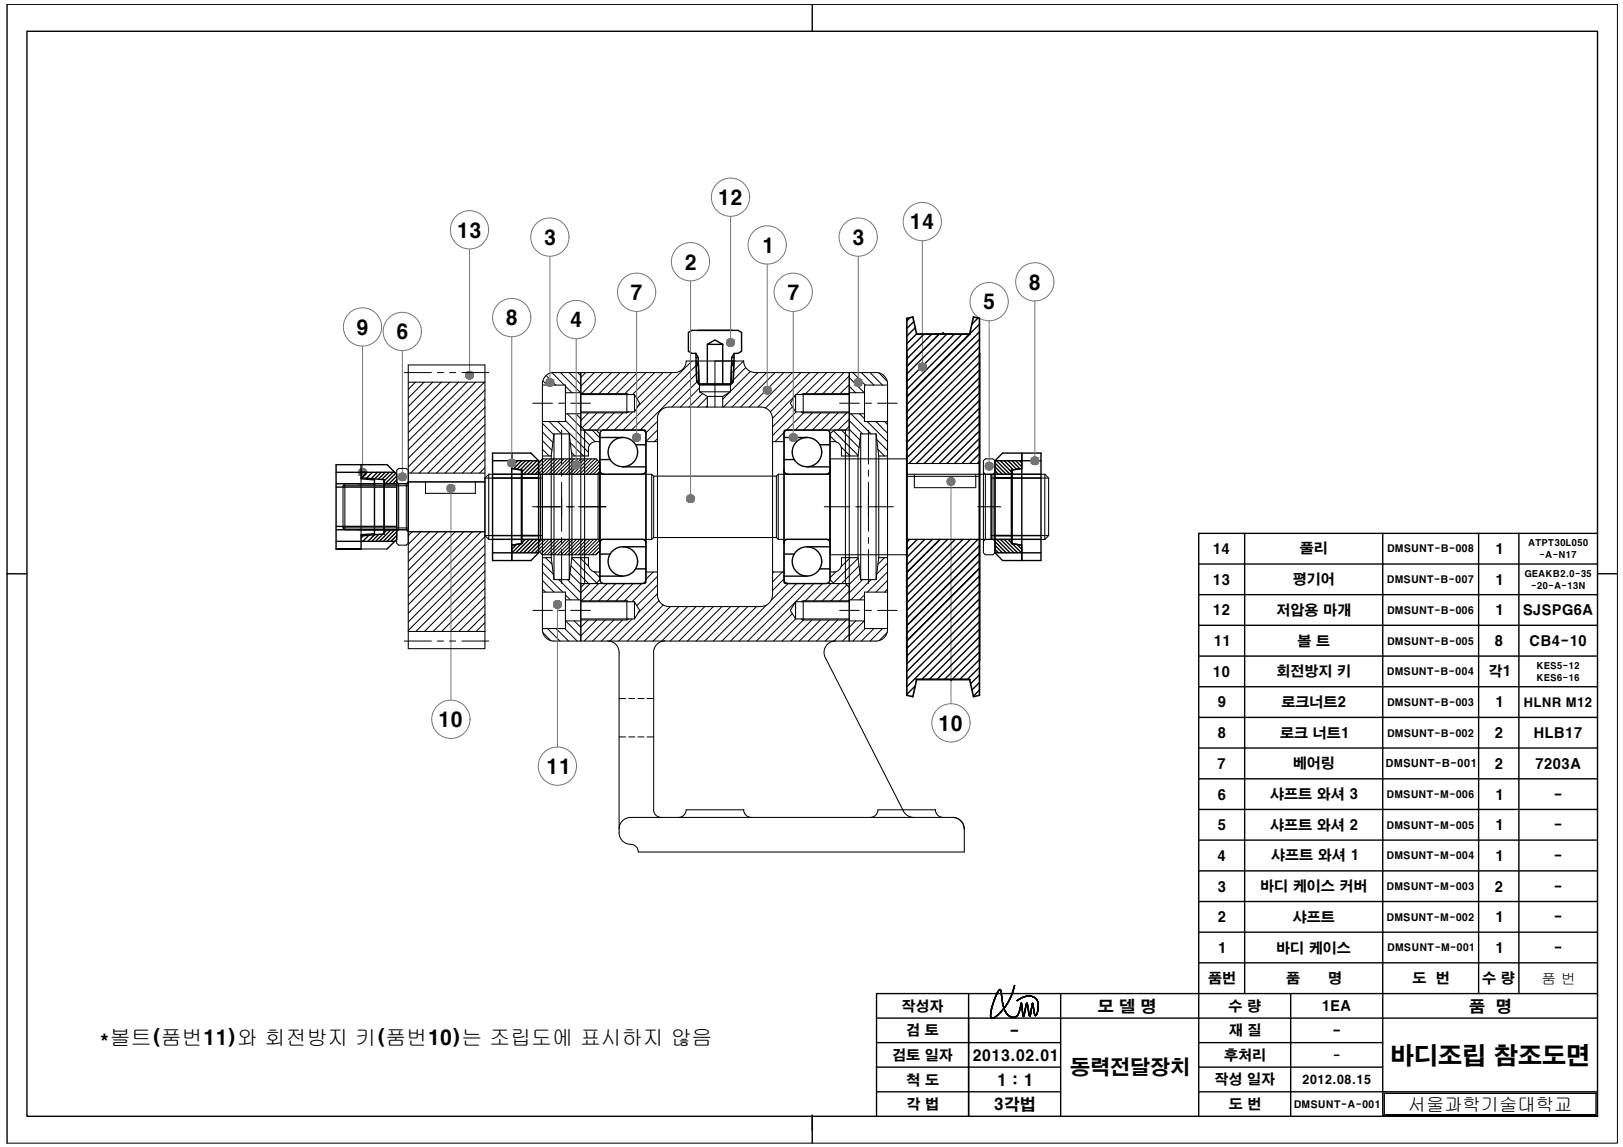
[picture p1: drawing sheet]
<svg xmlns="http://www.w3.org/2000/svg" width="297mm" height="210mm" viewBox="0 0 297 210" stroke-linecap="round" stroke-linejoin="round" font-family="sans-serif">
<path d="M1.3 .8h294.7v208.4h-294.7" fill="none" stroke="#000" stroke-width=".18"/>
<!-- layer: 0 -->
<g fill="none" stroke="#000" stroke-width=".25">
<path d="M1.3 .8v208.4M4.9 5.7h287.5v198.6h-287.5zM148.7 .8v4.9M166.6 58.1l-.6 .6M167.3 58.8l-1.3 1.3M167.5 60l-1.5 1.5M179 58.2l-1.1 1.1M179.3 59.3l-13.3 13.3M110 78.9l.5-.2h7a.71 .71 0 0 1 .7 .7v26.7a.75 .75 0 0 1-.7 .7h-7a.71 .71 0 0 1-.7-.7v-26.7zM127.4 64.7h-.8l-.6-.4v-3.5l.6-.3h8.5l.6 .3v3.5l-.6 .4h-.7l-.5 .7M127.4 64.7l.1 5.2 .4 .4M127.4 64.7l.4 .7"/>
<path d="M127.4 65.4h.4M127.4 66.1l.4 .7h-.4M127.8 65.4l.1 4.9M127.9 70.3h5.9M129.5 63l1.4-.8 1.4 .8zM129.5 63v7.3M132.3 63v7.3M133.9 65.4l-.1 4.9M133.9 65.4h.4M134.3 66.1l-.4 .7h.4M134.4 64.7l-.2 5.2-.4 .4M143.7 78.9l.5-.2h7a.71 .71 0 0 1 .7 .7v26.7a.75 .75 0 0 1-.7 .7h-7a.67 .67 0 0 1-.7-.7v-26.7z"/>
<path d="M167.8 61.1l-1.8 1.8M169.1 61.2l-3.1 3.1M170.5 61.2l-4.5 4.5M171.9 61.1l-5.9 6M173.3 61.1l-7.3 7.3M174.7 61.2l-8.7 8.6M176.1 61.2l-10.1 10M179.3 64.9l-13.3 13.3M179.3 63.5l-13.4 13.3M179.3 62.1l-13.3 13.3M179.3 60.7l-13.3 13.3M179.3 66.3l-13.3 13.3"/>
<path d="M179.3 67.7l-13.3 13.3M179.3 70.5l-13.3 13.3M179.3 71.9l-13 12.9M179.3 73.3l-11.6 11.5M179.3 74.7l-10.2 10.1M179.3 76.1l-8.8 8.7M179.3 77.5l-7.4 7.3M179.3 78.9l-6 5.9M179.3 69.1l-13.4 13.3M61.5 97h11.1M61.5 88.5h8.6M61.5 99.1h10.7"/>
<path d="M61.5 96.3h11.1M61.5 89.1h11.1M61.5 86.4h10.7M66.1 85v2.6l2.4 .2v9.9l-2.4 .2v2.6h-4.6h4.6M66.1 87.4l4.2 .4M66.3 86.4l-.2 .2M66.5 98l-.4 .4M67.2 86.4l-1 1M67.5 97.9l-1.1 1.2M67.7 85h.1M68.2 86.4l-1.1 1.1M68.5 97.9l-1.2 1.2"/>
<path d="M69.1 86.4l-1.2 1.2M69.3 97.8l-1.2 1.3M69.8 86.4l-1.2 1.2M70.1 97.7l-1.4 1.4M70.3 88.5h2.3M70.3 87.8v9.9l-4.2 .4M70.5 86.4l-1.3 1.3M70.8 97l-.5 .5M71.2 86.4l-1.3 1.3M71.5 97l-2.1 2.1M71.9 86.4l-1.6 1.6M72.2 97l-2.1 2.1"/>
<path d="M72.4 86.6l-1.9 1.9M72.6 87.1l-1.4 1.4M72.6 87.8l-.7 .7M72.6 97.3l-1.8 1.8M72.6 98l-1.1 1.1M90.1 82.9h3.6v2.8l1.8 .3v13.5l-1.8 .3v2.8h-3.6zM90.1 86.8h5.3M90.1 98.7h5.3M90.1 98h5.3M90.1 84.3h8.5M90.1 87.5h5.3M94.1 84.3l-.4 .4"/>
<path d="M94.6 99.6l-.9 .9M94.8 84.3l-1.1 1.1M95.4 99.5l-1.7 1.7M95.4 86v13.5M95.4 99.5l-1.7 .3M95.5 84.3l-1.5 1.5M95.5 86.8h3.1M95.5 98.7h3.1M96.2 98.7l-.7 .6M96.2 84.3l-1.6 1.6M96.9 98.7l-2.5 2.5M96.9 84.3l-1.7 1.7"/>
<path d="M97.6 98.7l-2.5 2.5M97.6 84.3l-2.1 2M98.3 98.7l-2.5 2.5M98.3 84.3l-2.5 2.5M98.6 98h-3.1h3.1M98.6 87.5h-3.1h3.1M98.6 84.3l-1.4-1.4h-3.5v19.7h3.5l1.4-1.4M98.6 84.3v16.9M98.6 99.1l-2.1 2.1M98.6 99.8l-1.4 1.4M98.6 84.7l-2.1 2.1M98.6 86.1l-.7 .7"/>
<path d="M98.6 85.4l-1.4 1.4M109.8 84.1h1.9M109.8 80.1h4.2M109.8 86.1a.71 .71 0 0 0 .7 .7M109.8 99.4a.68 .68 0 0 1 .7-.7h7a.71 .71 0 0 1 .7 .7M110.5 86.8h7M114 85.4h4.2M116.3 81.4h1.9M118.2 86.1a.71 .71 0 0 1-.7 .7M143.5 86.1a.71 .71 0 0 0 .7 .7M143.5 99.4a.68 .68 0 0 1 .7-.7h7a.71 .71 0 0 1 .7 .7M143.5 84.1h1.9"/>
<path d="M143.5 80.1h4.2M144.2 86.8h7M147.7 85.4h4.2M150 81.4h1.9M151.9 86.1a.71 .71 0 0 1-.7 .7M166.5 98.7l-.5 .5M167.9 98.7l-1.9 1.9M169.2 98.7l-3.2 3.3M170.6 98.7l-4.6 4.7M172 98.7l-6 6.1M173.4 98.7l-7.4 7.5M174.8 98.7l-8.8 8.9"/>
<path d="M176.2 98.7l-10.2 10.2M177.6 98.7l-11.6 11.6M179 98.7l-13 13M179.3 80.2l-4.6 4.6M179.3 81.6l-3.2 3.2M179.3 83l-1.8 1.8M179.3 84.4l-.4 .4M179.3 99.8l-13.3 13.3M182.1 98h3h-3M182.1 87.5h3h-3M182.1 86.8h3M182.1 98.7h3"/>
<path d="M182.1 84.3l1.4-1.4h3.5v19.7h-3.5l-1.4-1.4M182.1 84.3h8.4M182.1 84.3v16.9M182.1 99.1l2.1 2.1M182.1 99.8l1.4 1.4M182.1 84.7l2.1 2.1M182.1 86.1l.6 .7M182.1 85.4l1.4 1.4M182.4 98.7l2.4 2.5M182.4 84.3l2.4 2.5M183.1 98.7l2.4 2.5M183.1 84.3l2 2"/>
<path d="M183.8 98.7l2.4 2.5M183.8 84.3l1.6 1.7M184.5 98.7l.6 .6M184.5 84.3l1.6 1.6M185.2 84.3l1.4 1.5M185.3 86.8h5.2M185.3 98.7h5.2M185.3 98h5.2M185.3 87.5h5.2M185.3 86v13.5l1.6 1.7M185.9 84.3l1.1 1.1M186.1 99.6l.9 .9"/>
<path d="M186.6 84.3l.4 .4M187 82.9h3.5v19.7h-3.5v-2.8l-1.9-.3v-13.5l1.9-.3zM227.8 97.6v84.2M253.1 97.6v106.7h39.3M270.6 97.6v84.2M278 97.6v84.2M292.4 97.6h-73v106.7M1.3 105h3.6M61.5 100.5v-15.5h9.3l1.8 1.8v11.9l-1.8 1.8M90.1 101.2h8.5M98.6 100.5l-.7 .7M109.8 101.4h1.9"/>
<path d="M109.8 105.4h4.2M114 100.1h4.2M116.3 104.1h1.9M143.5 101.4h1.9M143.5 105.4h4.2M147.7 100.1h4.2M150 104.1h1.9M179.3 106.8l-13.3 13.3M179.3 105.4l-13.3 13.3M179.3 104l-13.4 13.3M179.3 102.6l-13.3 13.3M179.3 101.2l-13.3 13.3"/>
<path d="M179.3 108.2l-13.3 13.3M179.3 109.6l-13.3 13.3M179.3 111l-13.3 13.3M179.3 112.4l-13.3 13.3M179.3 113.8l-10.6 10.5M179.3 115.1l-9.2 9.2M179.3 116.5l-7.8 7.8M179.3 117.9l-6.4 6.4M179.3 119.3l-5.2 5.3M182.1 101.2h8.4M182.1 100.5l.6 .7M219.4 114.4h73"/>
<path d="M219.4 108.8h73M219.4 103.2h73M292.4 105h3.6M167.5 125.5l-1.5 1.6M179.3 122.1l-2.3 2.2M179.3 123.5l-1.7 1.6M179.3 124.9l-1.4 1.4M179.3 126.3l-1.2 1.1M179.3 120.7l-3.7 3.6M219.4 136.9h73M219.4 131.3h73M219.4 125.7h73"/>
<path d="M219.4 120.1h73M219.4 159.4h73M219.4 153.7h73M219.4 148.1h73M219.4 142.5h73M219.4 176.2h73M219.4 170.6h73M219.4 165h73M160.4 199.8h33.7M160.4 195.3h33.7M160.4 190.8h33.7M160.4 186.3h132"/>
<path d="M177.3 181.8v22.5M194.1 181.8v22.5M219.4 199.8h73M219.4 195.3h33.7M219.4 190.8h33.7M236.2 181.8v22.5M292.4 181.8h-132v22.5M148.7 204.1v5.1M253.3 200.1h38.8v3.9h-38.8z"/>
<circle cx="114" cy="82.7" r="2.69"/>
<circle cx="147.7" cy="82.7" r="2.69"/>
<circle cx="114" cy="102.7" r="2.69"/>
<circle cx="147.7" cy="102.7" r="2.69"/>
</g>
<!-- layer: tm -->
<g fill="none" stroke="#000" stroke-width=".18">
<path d="M99.3 79.1l1.9 1.9M99.3 77.5l2.1 2.1M99.4 69.7l.7 .8M100 68.7l1.7 1.8M100.5 77.1l2.3 2.3M101 68.2l2.3 2.3M102.1 77.1l5.6 5.7M102.6 68.2l3.7 3.7M103.5 77l4.4 4.4M103.5 70.7l1.2 1.2M103.8 75.7l2.5 2.5M104.1 68.2l2.2 2.1"/>
<path d="M105.4 75.7l.9 .9M105.7 68.2l.6 .6M106.8 78.7l2.1 2.1M107.2 68.2l-.9 .9M107.7 75.6l-1.4 1.4M108.4 78.7l1.4 1.4M108.8 68.2l-2.5 2.5M109.3 75.6l-2.7 2.7M110.3 68.2l-3.8 3.8M110.8 75.6l-3.1 3.1M111.9 68.2l-3.8 3.8M112.4 75.6l-3.1 3.1"/>
<path d="M113.5 68.2l-3.9 3.8M114 75.6l-3.2 3.1M115.1 68.2l-3.9 3.8M115.8 75.4l-3.4 3.3M116.6 68.2l-3.8 3.8M118.2 68.2l-3.8 3.8M119.8 68.2l-4 4M120.3 77.1l-2.1 2.1M120.3 78.7l-2.1 2.1M121.4 68.2l-4.8 4.8M123 68.2l-6.4 6.3M126.6 66.1l-12.6 12.6"/>
<path d="M127.6 66.7l-12 12M127.7 68.2l-10.5 10.5M127.8 69.6l-4.9 4.9M128 71l-3.5 3.5M128.6 72l-2.5 2.5M129.5 72.7l-1.8 1.8M129.5 74.3l-.3 .2M133.5 71.8l-1.2 1.3M134.5 66.1l-.3 .3M136.1 66.1l-2.1 2M136.5 67.3l-2.6 2.5M137.3 68l-3.6 3.6"/>
<path d="M138.7 68.2l-6.3 6.3M140.3 68.2l-6.3 6.3M141.9 68.2l-6.3 6.3M143.4 68.2l-6.3 6.3M143.5 79.1l-1.7 1.7M145 68.2l-6.3 6.3M145 74.5l-3.6 3.6M145.4 72.5l-4 4M145.7 75.4l-4.3 4.3M146.6 68.2l-6.5 6.5M147.1 75.6l-3.2 3.1M148.2 68.2l-7.2 7.2"/>
<path d="M148.7 75.6l-3.2 3.1M149.7 68.2l-4 4M150.2 75.6l-3.1 3.1M151.3 68.2l-3.9 3.8M151.8 75.6l-3.1 3.1M152.9 68.2l-3.9 3.8M153.4 75.6l-3.2 3.1M154.5 68.2l-3.9 3.8M155 75.6l-3.2 3.1M155.4 68.8l-3.2 3.2M155.4 70.4l-1.6 1.6M155.4 72h-.1"/>
<path d="M155.4 76.7l-2 2M99.3 82.2l1.2 1.2M99.3 80.6l1.7 1.8M104.4 81l2.4 2.4M104.6 82.8l.6 .6M120.3 80.3l-.5 .5M143.5 80.7l-.1 .1M99.3 103.1l2 2M99.3 104.7l3.7 3.7M99.3 106.2l2.1 2.2M99.3 107.8l.5 .6M99.3 115.7l1.5 1.5"/>
<path d="M99.8 102.1l1.2 1.2M100.2 115l2.3 2.3M101.8 115l2.3 2.3M102.3 106.1l3.7 3.7M103.4 115l2.2 2.3M103.5 108.9l.9 .9M103.5 113.6l2.8 2.8M103.9 106.1l2.4 2.4M104.3 105l2 1.9M104.5 103.6l3.2 3.2M104.7 102.2l4.5 4.5M105.1 113.6l1.2 1.2"/>
<path d="M106.1 102.1l1.7 1.6M107.6 113.5l-1.3 1.3M108 106.8l-1.7 1.7M108.7 104.6l1.1 1.1M109.2 113.5l-2.9 2.9M109.6 106.8l-3.2 3.1M110.8 113.5l-3.9 3.8M111.1 106.8l-3.1 3.1M112.4 113.5l-3.9 3.8M112.7 106.8l-3.1 3.1M113.9 113.5l-3.8 3.8M114.3 106.8l-3.2 3.1"/>
<path d="M115.7 113.3l-4.1 4M115.9 106.8l-3.2 3.1M117.4 106.8l-3.1 3.1M119.5 104.7l-1.3 1.3M120.3 105.5l-4.6 4.6M120.3 107l-3.8 3.8M120.3 108.6l-3.5 3.6M120.6 109.9l-7.4 7.4M121.4 110.7l-6.6 6.6M122.7 111l-6.3 6.3M124.3 111l-6.4 6.3M125.8 111l-6.3 6.3"/>
<path d="M127.4 111l-6.3 6.3M129 111l-6.3 6.3M130.6 111l-6.4 6.3M132.1 111l-6.3 6.3M133.7 111l-6.3 6.3M135.3 111l-6.3 6.3M136.9 111l-6.3 6.3M138.5 111l-6.4 6.3M140.3 110.8l-6.6 6.5M141.6 104.7l-.2 .2M143.2 104.7l-1.8 1.8M143.5 105.9l-2.1 2.2"/>
<path d="M144.2 106.8l-3.1 3.1M145 112.3l-5 5M145.6 110.2l-7.2 7.1M145.6 113.3l-4 4M145.8 106.8l-10.5 10.5M147 113.5l-3.8 3.8M147.4 106.8l-10.6 10.5M148.6 113.5l-3.9 3.8M148.9 106.8l-3.3 3.3M150.2 113.5l-3.9 3.8M150.5 106.8l-3.1 3.1M151.7 113.5l-3.8 3.8"/>
<path d="M152.1 106.8l-3.2 3.1M153 104.6l-1.1 1.1M153.3 113.5l-3.8 3.8M153.7 106.8l-3.2 3.1M154.9 113.5l-3.9 3.8M155 107l-2.9 2.9M155.4 108.2l-1.7 1.7M155.4 109.8l-.1 .1M155.4 114.5l-2.8 2.8M155.4 116.1l-1.2 1.2M155.6 102.1l-1.6 1.6M156.6 113.6l-1.2 1.2"/>
<path d="M157.1 102.2l-4.6 4.5M157.2 103.6l-3.2 3.2M157.4 105l-2 1.9M157.9 106.1l-2.5 2.4M158.2 113.6l-2.8 2.8M158.2 108.9l-.9 .9M158.4 115l-2.3 2.3M159.4 106.1l-3.7 3.7M159.9 115l-2.3 2.3M161.5 115l-2.3 2.3M161.9 102.1l-1.2 1.2M162.4 115.7l-1.5 1.5"/>
<path d="M162.4 107.8l-.5 .6M162.4 106.2l-2.1 2.2M162.4 104.7l-3.7 3.7M162.4 103.1l-1.9 2"/>
</g>
<g fill="none" stroke="#000" stroke-width=".19">
<path d="M74.7 66.8h14.1v51.9h-14.1zM74.7 69.9h14.1M76 69.9l-1.3 1.4M77.6 69.9l-2.9 2.9M79.2 69.9l-4.5 4.5M80.8 69.9l-6.1 6.1M82.3 69.9l-7.6 7.7M83.9 69.9l-9.2 9.2M85.5 69.9l-10.8 10.8M87.1 69.9l-12.4 12.4M88.6 69.9l-13.9 14M88.8 71.4l-14.1 14.1"/>
<path d="M88.8 73l-13.6 13.6M88.8 74.6l-12.1 12M88.8 76.1l-10.5 10.5M88.8 77.7l-8.9 8.9M88.8 79.3l-7.3 7.3M99.3 70.5h4.2v6.6h-4.2M99.9 68.8l.9-.6h.6h4.9v10.5h2.8l.7 .7v26.7l-.7 .7h-2.8v10.5h-4.9a2.11 2.11 0 0 1-2.1-2.1v-44.9v-.6zM101.4 79.4h2.8M101.4 79.4l-.5 4M101.4 79.4v26.7M103.5 75.7h2.8M103.5 71.9h2.8"/>
<path d="M104.2 79.4l.5 4v18.7l-.5 4M104.2 79.4v26.7M106.3 68.2h17.2a2.11 2.11 0 0 0 2.1-2.1h10.5a2.07 2.07 0 0 0 2.1 2.1h17.2v49.1h-49.1zM106.3 72h8.4l.4 .2M106.3 75.6h8.4M106.3 72.2h9.8M106.3 78l.7 .7M107 78.7h11l.2 .2M107 78.7v28.1M114.7 72v3.6M115.1 75.4l-.4 .2M116.1 72.2v3.2h-9.8"/>
<path d="M116.1 72.2l1 1.6-1 1.6M118.2 78.9v27.7M120.3 76.6a2.11 2.11 0 0 1 2.1-2.1h16.9a2.14 2.14 0 0 1 2.1 2.1v32.3a2.14 2.14 0 0 1-2.1 2.1h-16.9a2.11 2.11 0 0 1-2.1-2.1M120.3 76.6v32.3M128 71.7l1.5 .8h2.8M128 70.5h5.7M128 71.7h5.7M128 70.3v1.4M129.5 72.5v2M132.3 72.5v2M133.7 70.3v1.4l-1.4 .8M143.7 78.7l-.2 .2v27.7l.2 .2"/>
<path d="M143.7 78.7h11M145.6 72.2l-.9 1.6 .9 1.6M145.6 72.2v3.2M145.6 75.4h9.8M145.6 72.2h9.8M146.6 75.4l.4 .2M147 72v3.6M147 75.6h8.4M147 72h8.4M147 72l-.4 .2M151.9 79.8l1.1 1.1M152.5 78.8l4.6 4.5"/>
<path d="M154 78.7l3.2 3.2M154.7 78.7v28.1M155.4 68.2h4.9a2.07 2.07 0 0 1 2.1 2.1v44.9a2.11 2.11 0 0 1-2.1 2.1h-4.9v-10.5h-2.8l-.7-.7v-26.7l.7-.7h2.8zM155.4 78l-.7 .7M155.4 75.7h2.8M155.4 71.9h2.8M155.4 78.6l2 1.9M155.4 77l2.5 2.4M155.4 70.7l1.2 1.2M155.4 69.1l2.8 2.8M155.7 75.7l3.7 3.7M156.1 68.2l2.3 2.3"/>
<path d="M157.3 75.7l.9 .9M157.5 79.4l-.5 4v18.7l.5 4M157.5 79.4h2.8M157.5 79.4v26.7M157.6 68.2l2.3 2.3M158.7 77.1l3.7 3.7M159.2 68.2l2.3 2.3M160.3 77.1l2.1 2.2M160.3 79.4l.5 4M160.3 79.4v26.7M160.9 68.2l1.5 1.6M161.9 77.1l.5 .6"/>
<path d="M162.4 70.5h-4.2v6.6h4.2M62.8 96.6h11.9M62.8 96.6l.3 .4M63.1 88.5v8.5M63.1 88.5h11.6M63.1 97h11.6M63.1 88.5l-.3 .4M66.1 87.6v10.3M72.6 88.2l.4 .3h1.4M72.6 86.1l.4-.4h1.4l.3 .4v13.3l-.3 .4h-1.4l-.4-.4zM73 88.5v8.5l-.4 .3M74.7 88.9h-11.9v7.7"/>
<path d="M74.7 86.6h14.1M75.5 97.3l-.8 .8M77 97.3l-2.3 2.3M77.9 88.2v2.1h9.1v-2.1M78.6 97.3l-3.9 3.9M80.2 97.3l-5.5 5.5M81.7 97.3l-7 7.1M83.3 97.3l-8.6 8.6M84.9 97.3l-10.2 10.2M86.5 97.3l-11.8 11.8M88.1 97.3l-13.4 13.4M88.8 87.5v10.5"/>
<path d="M88.8 88.2h-14.1l-.3 .3v8.5l.3 .3h14.1M88.8 98.2l-14.1 14M88.8 99.8l-14.1 14M88.8 87.5h10.5M88.8 98h10.5M88.8 98l.7 .7M88.8 80.9l-5.8 5.7M88.8 82.4l-4.2 4.2M88.8 84l-2.6 2.6M88.8 85.6l-1 1M89.5 86.8h29.8l.3 .3M89.5 86.8v11.9"/>
<path d="M89.5 86.8l-.7 .7M98.6 86.4l.3 .4h10.6M98.9 86.8v11.9l-.3 .4M98.9 98.7h10.6M99.2 98.7l-.6 .6M99.3 83.4h1.6M99.4 84l-.8 .8M99.8 98.7l-1.2 1.3M100.1 84l-1.5 1.5M100.4 98.7l-1.8 1.9M100.7 84l-2.1 2.1M100.9 83.4v18.7"/>
<path d="M101.1 98.7l-2.3 2.3M101.3 84l-2.6 2.6M101.7 98.7l-2.6 2.6M101.9 84l-2.8 2.8M102.3 98.7l-2.8 2.8M102.6 84l-2.8 2.8M103 98.7l-2.8 2.8M103.2 84l-2.8 2.8M103.6 98.7l-2.8 2.8M103.8 84l-2.8 2.8M104.2 98.7l-2.8 2.8M104.5 84l-2.8 2.8"/>
<path d="M104.8 84.9l-1.9 1.9M104.9 98.7l-2.9 2.8M104.9 85.5l-1.4 1.3M105.1 84l-2.8 2.8M105.2 85.8l-1 1M105.5 98.7l-2.8 2.8M105.7 84l-.4 .4M106.1 98.7l-2.8 2.8M106.4 84l-.6 .5M106.7 98.7l-2.8 2.8M107 84l-.9 .8M107.4 98.7l-2.8 2.8"/>
<path d="M107.6 84l-2.8 2.8M107.7 82.2v1.2h-3M108 98.7l-2.8 2.8M108.2 84l-2.7 2.8M108.6 98.7l-2.8 2.8M108.9 84l-2.8 2.8M109.3 98.7l-2.8 2.8M109.3 84.2l-2.6 2.6M109.5 98.7l.3 .4M109.6 84.5l-2.3 2.3M109.7 98.9l-2.6 2.6M109.8 80.8a1.57 1.57 0 0 0-2.1 1.4"/>
<path d="M109.8 86.4l-.3 .4v11.9M109.8 84.7l-.7-.7h-9.8l-.7 .7v16.1l.7 .7h9.8l.7-.7M109.8 84.9l-1.8 1.9M109.8 85.6l-1.2 1.2M109.8 86.2l-.6 .6M109.8 99.4l-2.1 2.1M118.2 80.8h2.1M119.3 86.8v11.9M119.6 98.4v-11.3h22.5v11.3M119.6 98.4l-.3 .3h-29.8M119.6 98.4h22.5M141.4 80.8h2.1"/>
<path d="M142.4 86.8v11.9l-.3-.3M142.4 86.8h9.5M142.4 98.7h9.5M142.4 86.8l-.3 .3M151.9 80.8a1.56 1.56 0 0 1 2.1 1.4v1.2h3M151.9 84h14v17.5h-14M154 81.8l1.6 1.6M160.5 80.4l1.9 2M160.7 82.2l1.2 1.2M160.8 83.4h1.6M160.8 83.4v18.7M165.9 86.8h25.3"/>
<path d="M165.9 98.7h25.3M165.9 84.8h13.4M165.9 87.2h13.4M167.3 86.8v2.4h11.3v-2.4M178.9 92.7h4.3M180 86.4l.3 .4h1.4M180 84.3l.3-.3h1.4l.4 .3v16.9l-.4 .3h-1.4l-.3-.3zM180.3 86.8v11.9l-.3 .4M181.4 87.5h10.5M181.4 86.8v11.9M181.4 98h10.5M182.1 86.4l-.4 .4v11.9l.4 .4"/>
<path d="M191.2 86.8v11.9M191.2 86.8l.7 .7M191.9 87.5v10.5M191.9 98l-.7 .7M66.1 100.5h4.7M74.7 115.6h14.1M88.8 101.4l-14.1 14M88.8 102.9l-12.7 12.7M88.8 104.5l-11.1 11.1M88.8 106.1l-9.5 9.5M88.8 107.7l-8 7.9M88.8 109.2l-6.4 6.4"/>
<path d="M88.8 110.8l-4.8 4.8M88.8 112.4l-3.2 3.2M88.8 113.9l-1.7 1.7M88.8 115.5l-.1 .1M99.3 108.4h4.2v6.6h-4.2M99.3 102.1h1.6M100.9 102.1l.5 4M101.4 106.1h2.8M103.5 109.8h2.8M103.5 113.6h2.8M104.7 102.1h3v1.2M106.3 110.1h9.8v3.2"/>
<path d="M106.3 109.9h8.4M106.3 113.3h9.8M107 106.8l-.7 .7M107.7 103.3a1.59 1.59 0 0 0 2.1 1.4M109.8 100.1l-1.4 1.4M109.8 100.7l-.8 .8M111.2 117.3a2.11 2.11 0 0 1 2.1 2.1v33a2.26 2.26 0 0 0 2.6 2.2 1.41 1.41 0 0 1 .9 1.3h59.7v-4.2M114.7 109.9v3.6M114.7 109.9l.4 .2M115.1 113.3l-.4 .2h-8.4M116.1 110.1l1 1.6-1 1.6M118.2 106.6l-.2 .2h-11"/>
<path d="M118.2 104.7h2.1M119.6 119.4v28.8M121.7 117.3a2.11 2.11 0 0 0-2.1 2.1M141.4 104.7h2.1M143.7 106.8h11M145.6 110.1l-.9 1.6 .9 1.6M145.6 113.3h9.8M146.6 113.3l.4 .2h8.4M147 109.9v3.6M147 109.9h8.4M147 109.9l-.4 .2M152.9 117.3a2.11 2.11 0 0 0-1.9 3.1"/>
<path d="M154.7 106.8l.7 .7M155.4 110.1h-9.8v3.2M155.4 109.8h2.8M155.4 113.6h2.8M157 102.1h-3a2.19 2.19 0 0 1-.6 2.3l-.4 .2-1.1 .1M157.5 106.1h2.8M160.8 102.1h1.6M160.8 102.1l-.5 4M162.4 108.4h-4.2v6.6h4.2M151.1 120.4l14.3 28a2.11 2.11 0 0 0 1.8 1.2M115.4 149.6a2.11 2.11 0 0 0-2.1 2.1M115.4 149.6h59a2.11 2.11 0 0 1 2.1 2.1"/>
<path d="M119.6 148.2a1.41 1.41 0 0 0 1.4 1.4M124.2 149.6a1.44 1.44 0 0 0 1.4-1.4h10.5a1.41 1.41 0 0 0 1.4 1.4M159.3 149.6a1.41 1.41 0 0 0 1.4-1.4h10.5a1.41 1.41 0 0 0 1.4 1.4M182.9 181.2l.1-.1a2.12 2.12 0 0 1 .3 1.5l.4 1.9a4.8 4.8 0 0 1-2.1 1.8 .58 .58 0 0 1-.3-.8 11.5 11.5 0 0 1 1.5-4.2zM183 181.2l.1 .1 .6 3.2-.7 .8a1.87 1.87 0 0 1-1.5 1 2.59 2.59 0 0 1 .2-2.2l.7-1.9zM183.7 184.5l-.3-2a1.74 1.74 0 0 0-.4-1.4 2.06 2.06 0 0 0-.9 1.5 7.8 7.8 0 0 0-.8 3.4 .44 .44 0 0 0 .3 .4 .44 .44 0 0 0 .5-.2l1.6-1.6M185.7 180.3a9.2 9.2 0 0 1-4 6h-.2l-.2-.2a9.4 9.4 0 0 1 1.6-5l.2 .1 .2 .6a6.1 6.1 0 0 0 1.3 4 1.12 1.12 0 0 0 1.1 .4 1.12 1.12 0 0 0 .8-1l.4-1.7 .3 2.3 .2 .2 .5-2.4 .6 2.4 .5-2.4 .1 .5a2.44 2.44 0 0 0 .4 1.8 2.92 2.92 0 0 0 .1-3.2 2.35 2.35 0 0 0-2.9 .1l-.6 .3M185.7 180.3l-.6 2-1.3 2.2a1.91 1.91 0 0 0 1.9 1.6 2.73 2.73 0 0 0 1.1-2.2l.1-.4 .4 2.5 .6-2.4 .2 .2 .4 2.1 .5-2.3 .1 .4a2.89 2.89 0 0 0 .4 1.9l.1-.1a3.1 3.1 0 0 0 0-3 2.26 2.26 0 0 0-2.8 0l-.7 .3M186.1 183.1a2.86 2.86 0 0 1 3.5-.4 3 3 0 0 1-.1 3.2 3.4 3.4 0 0 1-.5-2v-.3l-.3 1.9-.3 .5-.5-2.4-.4 2.2-.2 .2-.4-2.4v.2a3 3 0 0 1-1.1 2.3 1.84 1.84 0 0 1-2.1-1.5 4.5 4.5 0 0 1-2.1 1.8 .66 .66 0 0 1-.3-.9 11.8 11.8 0 0 1 1.5-4.3 .26 .26 0 0 1 .3-.1 .26 .26 0 0 1 .1 .3l.5 3.1 1.3-2.2 .7-2-.9 2.5-1 1.6M186.1 183.1a3 3 0 0 1 3.3-.6 2.67 2.67 0 0 1 .2 3.4h-.1a4.4 4.4 0 0 1-.5-2.2v-.1l-.5 2.4M186.1 183.1a2.73 2.73 0 0 1 3.5-.4 2.78 2.78 0 0 1-.1 3.2 2.23 2.23 0 0 1-.4-1.6l-.1-.7-.5 2.4M186.1 183.1a3 3 0 0 1 3.3-.5 2.57 2.57 0 0 1 .2 3.2l-.1 .1a3.3 3.3 0 0 1-.4-2.1l-.1-.2-.5 2.4"/>
<path d="M189 183.7l-.4 2.2-.2 .1-.1-.1-.4-2.3-.5 2.5-.2-.3-.3-2.1a3.7 3.7 0 0 1-1 2.4 1.82 1.82 0 0 1-2.2-1.5"/>
</g>
<path d="M113.3 127.8h1.2M113.3 134.9h1.2M115.1 127.8h1.1M115.1 134.9h1.1M116.8 127.8h1.1M116.8 134.9h1.1M118.4 127.8h1.2M118.4 134.9h1.2" fill="none" stroke="#000" stroke-width=".18"/>
<g fill="none" stroke="#000" stroke-width=".18">
<path d="M97.5 73.8h3.6M102.2 73.8h1.1M102.8 78.7v6.2M104.5 73.8h3.6M130.9 66.1v8.4M153.7 73.8h3.6M158.4 73.8h1.1M158.9 78.7v6.2M160.6 73.8h3.6M97.5 92.7h5.4M102.8 86v1.2M102.8 88.3v8.9"/>
<path d="M102.8 98.3v1.1M103.6 92.7h1.5M105.9 92.7h5M150.9 92.7h4.6M156.6 92.7h1.1M158.9 92.7h4.6M158.9 86v1.2M158.9 88.3v8.9M158.9 98.3v1.1M97.5 111.7h3.6M102.2 111.7h1.1M102.8 100.6v6.2"/>
<path d="M104.5 111.7h3.6M153.7 111.7h3.6M158.4 111.7h1.1M158.9 100.6v6.2M160.6 111.7h3.6"/>
</g>
<g fill="#767676" stroke="#767676" stroke-width=".18">
<path d="M140.4 70.7h.2zM140.2 70.7h.4z"/>
<path d="M140.2 70.7l.5 .1zM140.1 70.8h.6z"/>
<path d="M140.1 70.8l.7 .1zM140 70.9h.8z"/>
<path d="M140 70.9h.9zM140 70.9h.9h-1z"/>
<path d="M139.9 70.9l1.1 .1-.1-.1zM139.9 70.9l1.1 .1h-1.2z"/>
<path d="M139.8 71l1.3 .2-.1-.2zM139.8 71l1.3 .2h-1.3z"/>
<path d="M139.8 71.2l1.3 .1v-.1zM139.8 71.2l1.3 .1h-1.4z"/>
<path d="M139.7 71.3l1.4 .1v-.1zM139.7 71.3l1.4 .1h-1.4z"/>
<path d="M139.7 71.4l1.4 .2v-.2zM139.7 71.4l1.4 .2h-1.4z"/>
<path d="M139.7 71.6l1.4 .1v-.1zM139.7 71.6l1.4 .1h-1.3z"/>
<path d="M139.8 71.7l1.2 .1 .1-.1zM139.8 71.7l1.2 .1h-1.2z"/>
<path d="M139.8 71.8l1.1 .1 .1-.1zM139.8 71.8l1.1 .1h-1z"/>
<path d="M139.9 71.9h1zM139.9 71.9l.9 .1z"/>
<path d="M140 72h.8zM140 72h.7z"/>
<path d="M140.1 72h.6zM140.1 72l.5 .1z"/>
<path d="M140.2 72.1h.4zM140.2 72.1h.3z"/>
<path d="M133.6 62h.3zM133.5 62h.4z"/>
<path d="M133.5 62l.5 .1zM133.4 62.1h.6z"/>
<path d="M133.4 62.1h.7zM133.3 62.1h.8z"/>
<path d="M133.3 62.1l.9 .1zM133.3 62.1l.9 .1h-1z"/>
<path d="M133.2 62.2l1.1 .1-.1-.1zM133.2 62.2l1.1 .1h-1.2z"/>
<path d="M133.1 62.3l1.3 .1-.1-.1zM133.1 62.3l1.3 .1h-1.3z"/>
<path d="M133.1 62.4l1.3 .2v-.2zM133.1 62.4l1.3 .2h-1.4z"/>
<path d="M133 62.6l1.4 .1v-.1zM133 62.6l1.4 .1h-1.4z"/>
<path d="M133 62.7l1.4 .1v-.1zM133 62.7l1.4 .1h-1.4z"/>
<path d="M133 62.8l1.4 .2v-.2zM133 62.8l1.4 .2h-1.3z"/>
<path d="M133.1 63l1.2 .1 .1-.1zM133.1 63l1.2 .1h-1.2z"/>
<path d="M133.1 63.1l1.1 .1 .1-.1zM133.1 63.1l1.1 .1h-1z"/>
<path d="M133.2 63.2h1zM133.2 63.2l.9 .1z"/>
<path d="M133.3 63.3h.8zM133.3 63.3h.7z"/>
<path d="M133.4 63.3h.6zM133.4 63.3l.5 .1z"/>
<path d="M133.5 63.4h.4zM133.5 63.4h.3z"/>
<path d="M100.6 69.3h.2zM100.5 69.3h.3z"/>
<path d="M100.5 69.3l.5 .1zM100.3 69.4h.7z"/>
<path d="M100.3 69.4h.8zM100.2 69.4h.9z"/>
<path d="M100.2 69.4l1 .1zM100.1 69.5h1.1z"/>
<path d="M100.1 69.5l1.1 .1v-.1zM100.1 69.5l1.1 .1h-1.1z"/>
<path d="M100.1 69.6l1.2 .2-.1-.2zM100.1 69.6l1.2 .2h-1.3z"/>
<path d="M100 69.8l1.3 .1v-.1zM100 69.8l1.3 .1h-1.3z"/>
<path d="M100 69.9l1.3 .1v-.1zM100 69.9l1.3 .1h-1.4z"/>
<path d="M99.9 70l1.4 .1v-.1zM99.9 70l1.4 .1h-1.3z"/>
<path d="M100 70.1l1.3 .2v-.2zM100 70.1l1.3 .2h-1.3z"/>
<path d="M100 70.3l1.2 .1 .1-.1zM100 70.3l1.2 .1h-1.1z"/>
<path d="M100.1 70.4l1.1 .1v-.1zM100.1 70.4l1.1 .1h-1.1z"/>
<path d="M100.1 70.5h1.1zM100.1 70.5l1 .1z"/>
<path d="M100.2 70.6h.9zM100.2 70.6h.8z"/>
<path d="M100.3 70.6h.7zM100.3 70.6l.5 .1z"/>
<path d="M100.5 70.7h.3zM100.5 70.7h.2z"/>
<path d="M116.5 79.4h.2zM116.3 79.4h.4z"/>
<path d="M116.3 79.4h.5zM116.2 79.4h.6z"/>
<path d="M116.2 79.4l.7 .1zM116.1 79.5h.8z"/>
<path d="M116.1 79.5l1 .1-.2-.1zM116.1 79.5l1 .1h-1.1z"/>
<path d="M116 79.6l1.1 .1zM116 79.6l1.1 .1h-1.2z"/>
<path d="M115.9 79.7l1.3 .1-.1-.1zM115.9 79.7l1.3 .1h-1.3z"/>
<path d="M115.9 79.8l1.3 .2v-.2zM115.9 79.8l1.3 .2h-1.4z"/>
<path d="M115.8 80l1.4 .1v-.1zM115.8 80l1.4 .1h-1.4z"/>
<path d="M115.8 80.1l1.4 .1v-.1zM115.8 80.1l1.4 .1h-1.4z"/>
<path d="M115.8 80.2l1.4 .1v-.1zM115.8 80.2l1.4 .1h-1.3z"/>
<path d="M115.9 80.3l1.2 .1 .1-.1zM115.9 80.3l1.2 .1h-1.2z"/>
<path d="M115.9 80.4l1.2 .1v-.1zM115.9 80.4l1.2 .1h-1.1z"/>
<path d="M116 80.5h1.1zM116 80.5l.9 .1z"/>
<path d="M116.1 80.6h.8zM116.1 80.6l.7 .1z"/>
<path d="M116.2 80.7h.6zM116.2 80.7l.5 .1z"/>
<path d="M116.3 80.8h.4zM116.3 80.8h.3z"/>
<path d="M157 69.3h.3zM156.9 69.3h.4z"/>
<path d="M156.9 69.3l.5 .1zM156.8 69.4h.6z"/>
<path d="M156.8 69.4h.7zM156.7 69.4h.8z"/>
<path d="M156.7 69.4l.9 .1zM156.5 69.5h1.1z"/>
<path d="M156.5 69.5l1.2 .1-.1-.1zM156.5 69.5l1.2 .1h-1.2z"/>
<path d="M156.5 69.6l1.2 .2v-.2zM156.5 69.6l1.2 .2h-1.3z"/>
<path d="M156.4 69.8l1.4 .1-.1-.1zM156.4 69.8l1.4 .1h-1.4z"/>
<path d="M156.4 69.9l1.4 .1v-.1zM156.4 69.9l1.4 .1h-1.4z"/>
<path d="M156.4 70l1.4 .1v-.1zM156.4 70l1.4 .1h-1.4z"/>
<path d="M156.4 70.1l1.3 .2 .1-.2zM156.4 70.1l1.3 .2h-1.3z"/>
<path d="M156.4 70.3l1.3 .1v-.1zM156.4 70.3l1.3 .1h-1.2z"/>
<path d="M156.5 70.4l1.1 .1 .1-.1zM156.5 70.4l1.1 .1h-1.1z"/>
<path d="M156.5 70.5h1.1zM156.5 70.5l1 .1z"/>
<path d="M156.7 70.6h.8zM156.7 70.6h.7z"/>
<path d="M156.8 70.6h.6zM156.8 70.6l.5 .1z"/>
<path d="M156.9 70.7h.4zM156.9 70.7h.2z"/>
<path d="M145.1 79.4h.3zM145 79.4h.4z"/>
<path d="M145 79.4h.5zM144.9 79.4h.6z"/>
<path d="M144.9 79.4l.7 .1zM144.8 79.5h.8z"/>
<path d="M144.8 79.5l.9 .1-.1-.1zM144.8 79.5l.9 .1h-1z"/>
<path d="M144.7 79.6l1.1 .1zM144.6 79.7h1.2z"/>
<path d="M144.6 79.7l1.2 .1v-.1zM144.6 79.7l1.2 .1h-1.3z"/>
<path d="M144.5 79.8l1.4 .2-.1-.2zM144.5 79.8l1.4 .2h-1.4z"/>
<path d="M144.5 80l1.4 .1v-.1zM144.5 80l1.4 .1h-1.4z"/>
<path d="M144.5 80.1l1.4 .1v-.1zM144.5 80.1l1.4 .1h-1.4z"/>
<path d="M144.5 80.2l1.3 .1 .1-.1zM144.5 80.2l1.3 .1h-1.3z"/>
<path d="M144.5 80.3l1.3 .1v-.1zM144.5 80.3l1.3 .1h-1.2z"/>
<path d="M144.6 80.4l1.1 .1 .1-.1zM144.6 80.4l1.1 .1h-1z"/>
<path d="M144.7 80.5h1zM144.7 80.5l.9 .1z"/>
<path d="M144.8 80.6h.8zM144.8 80.6l.7 .1z"/>
<path d="M144.9 80.7h.6zM144.9 80.7l.5 .1z"/>
<path d="M145 80.8h.4zM145 80.8h.2z"/>
<path d="M85.9 68h.2zM85.7 68h.4z"/>
<path d="M85.7 68h.6zM85.6 68h.7z"/>
<path d="M85.6 68l.8 .1zM85.5 68.1h.9z"/>
<path d="M85.5 68.1l1 .1zM85.5 68.1l1 .1h-1.1z"/>
<path d="M85.4 68.2l1.1 .1v-.1zM85.4 68.2l1.1 .1h-1.2z"/>
<path d="M85.3 68.3l1.3 .1-.1-.1zM85.3 68.3l1.3 .1h-1.3z"/>
<path d="M85.3 68.4l1.3 .1v-.1zM85.3 68.4l1.3 .1h-1.3z"/>
<path d="M85.3 68.5l1.3 .2v-.2zM85.3 68.5l1.3 .2h-1.4z"/>
<path d="M85.2 68.7l1.4 .1v-.1zM85.2 68.7l1.4 .1h-1.3z"/>
<path d="M85.3 68.8l1.3 .1v-.1zM85.3 68.8l1.3 .1h-1.3z"/>
<path d="M85.3 68.9l1.2 .1 .1-.1zM85.3 68.9l1.2 .1h-1.2z"/>
<path d="M85.3 69l1.2 .1v-.1zM85.3 69l1.2 .1h-1.1z"/>
<path d="M85.4 69.1h1.1zM85.4 69.1l1 .1z"/>
<path d="M85.5 69.2h.9zM85.5 69.2l.8 .1z"/>
<path d="M85.6 69.3h.7zM85.6 69.3h.5z"/>
<path d="M85.7 69.3h.4zM85.7 69.3l.3 .1z"/>
<path d="M93.6 84l.3 .1zM93.5 84.1h.4z"/>
<path d="M93.5 84.1h.5zM93.3 84.1h.7z"/>
<path d="M93.3 84.1l.8 .1zM93.2 84.2h.9z"/>
<path d="M93.2 84.2l1 .1zM93.1 84.3h1.1z"/>
<path d="M93.1 84.3l1.2 .1-.1-.1zM93.1 84.3l1.2 .1h-1.2z"/>
<path d="M93.1 84.4l1.2 .1v-.1zM93.1 84.4l1.2 .1h-1.3z"/>
<path d="M93 84.5l1.3 .1v-.1zM93 84.5l1.3 .1h-1.3z"/>
<path d="M93 84.6l1.4 .1-.1-.1zM93 84.6l1.4 .1h-1.4z"/>
<path d="M93 84.7l1.3 .2 .1-.2zM93 84.7l1.3 .2h-1.3z"/>
<path d="M93 84.9l1.3 .1v-.1zM93 84.9l1.3 .1h-1.3z"/>
<path d="M93 85l1.3 .1v-.1zM93 85l1.3 .1h-1.2z"/>
<path d="M93.1 85.1l1.1 .1 .1-.1zM93.1 85.1l1.1 .1h-1.1z"/>
<path d="M93.1 85.2h1.1zM93.1 85.2l1 .1z"/>
<path d="M93.2 85.3h.9zM93.2 85.3l.8 .1z"/>
<path d="M93.3 85.4h.7zM93.3 85.4h.6z"/>
<path d="M93.5 85.4h.4zM93.5 85.4h.2z"/>
<path d="M73.6 86.6h.2zM73.4 86.6h.4z"/>
<path d="M73.4 86.6h.6zM73.3 86.6h.7z"/>
<path d="M73.3 86.6l.8 .1zM73.2 86.7h.9z"/>
<path d="M73.2 86.7l.9 .1zM73.1 86.8h1z"/>
<path d="M73.1 86.8l1.1 .1-.1-.1zM73.1 86.8l1.1 .1h-1.2z"/>
<path d="M73 86.9l1.3 .1-.1-.1zM73 86.9l1.3 .1h-1.3z"/>
<path d="M73 87l1.3 .1v-.1zM73 87l1.3 .1h-1.4z"/>
<path d="M72.9 87.1l1.4 .2v-.2zM72.9 87.1l1.4 .2h-1.4z"/>
<path d="M72.9 87.3l1.4 .1v-.1zM72.9 87.3l1.4 .1h-1.4z"/>
<path d="M72.9 87.4l1.4 .1v-.1zM72.9 87.4l1.4 .1h-1.3z"/>
<path d="M73 87.5l1.2 .1 .1-.1zM73 87.5l1.2 .1h-1.2z"/>
<path d="M73 87.6l1.1 .1 .1-.1zM73 87.6l1.1 .1h-1z"/>
<path d="M73.1 87.7h1zM73.1 87.7l1 .1z"/>
<path d="M73.2 87.8h.9zM73.2 87.8l.8 .1z"/>
<path d="M73.3 87.9h.7zM73.3 87.9h.5z"/>
<path d="M73.4 87.9h.4zM73.4 87.9l.3 .1z"/>
<path d="M181 84.6h.2zM180.8 84.6h.4z"/>
<path d="M180.8 84.6l.6 .1zM180.7 84.7h.7z"/>
<path d="M180.7 84.7h.8zM180.6 84.7h.9z"/>
<path d="M180.6 84.7l.9 .1zM180.5 84.8h1z"/>
<path d="M180.5 84.8l1.1 .1-.1-.1zM180.5 84.8l1.1 .1h-1.2z"/>
<path d="M180.4 84.9l1.3 .2-.1-.2zM180.4 84.9l1.3 .2h-1.3z"/>
<path d="M180.4 85.1l1.3 .1v-.1zM180.4 85.1l1.3 .1h-1.4z"/>
<path d="M180.3 85.2l1.4 .1v-.1zM180.3 85.2l1.4 .1h-1.4z"/>
<path d="M180.3 85.3l1.4 .1v-.1zM180.3 85.3l1.4 .1h-1.4z"/>
<path d="M180.3 85.4l1.4 .2v-.2zM180.3 85.4l1.4 .2h-1.3z"/>
<path d="M180.4 85.6l1.2 .1 .1-.1zM180.4 85.6l1.2 .1h-1.2z"/>
<path d="M180.4 85.7l1.1 .1 .1-.1zM180.4 85.7l1.1 .1h-1z"/>
<path d="M180.5 85.8h1zM180.5 85.8l1 .1z"/>
<path d="M180.6 85.9h.9zM180.6 85.9h.8z"/>
<path d="M180.7 85.9h.7zM180.7 85.9l.5 .1z"/>
<path d="M180.8 86h.4zM180.8 86h.3z"/>
<path d="M189.3 83.6l.3 .1zM189.2 83.7h.4z"/>
<path d="M189.2 83.7h.5zM189.1 83.7h.6z"/>
<path d="M189.1 83.7l.7 .1zM189 83.8h.8z"/>
<path d="M189 83.8h.9zM188.9 83.8h1z"/>
<path d="M188.9 83.8l1.1 .2-.1-.2zM188.9 83.8l1.1 .2h-1.2z"/>
<path d="M188.8 84l1.3 .1-.1-.1zM188.8 84l1.3 .1h-1.4z"/>
<path d="M188.7 84.1l1.4 .1v-.1zM188.7 84.1l1.4 .1h-1.4z"/>
<path d="M188.7 84.2l1.4 .1v-.1zM188.7 84.2l1.4 .1h-1.4z"/>
<path d="M188.7 84.3l1.4 .2v-.2zM188.7 84.3l1.4 .2h-1.4z"/>
<path d="M188.7 84.5l1.4 .1v-.1zM188.7 84.5l1.4 .1h-1.4z"/>
<path d="M188.7 84.6l1.3 .1 .1-.1zM188.7 84.6l1.3 .1h-1.2z"/>
<path d="M188.8 84.7l1.1 .1 .1-.1zM188.8 84.7l1.1 .1h-1z"/>
<path d="M188.9 84.8h1zM188.9 84.8l.9 .1z"/>
<path d="M189 84.9h.8zM189 84.9h.7z"/>
<path d="M189.1 84.9h.6zM189.1 84.9l.5 .1z"/>
<path d="M189.2 85h.4zM189.2 85h.3z"/>
<path d="M126.3 90.6h.3zM126.2 90.6h.4z"/>
<path d="M126.2 90.6h.5zM126.1 90.6h.6z"/>
<path d="M126.1 90.6l.7 .1zM126 90.7h.8z"/>
<path d="M126 90.7l.9 .1zM126 90.7l.9 .1h-1z"/>
<path d="M125.9 90.8l1.1 .1-.1-.1zM125.9 90.8l1.1 .1h-1.2z"/>
<path d="M125.8 90.9l1.2 .1v-.1zM125.8 90.9l1.2 .1h-1.2z"/>
<path d="M125.8 91l1.3 .1-.1-.1zM125.8 91l1.3 .1h-1.4z"/>
<path d="M125.7 91.1l1.4 .2v-.2zM125.7 91.1l1.4 .2h-1.4z"/>
<path d="M125.7 91.3l1.4 .1v-.1zM125.7 91.3l1.4 .1h-1.4z"/>
<path d="M125.7 91.4l1.3 .1 .1-.1zM125.7 91.4l1.3 .1h-1.2z"/>
<path d="M125.8 91.5l1.2 .1v-.1zM125.8 91.5l1.2 .1h-1.2z"/>
<path d="M125.8 91.6l1.1 .1 .1-.1zM125.8 91.6l1.1 .1h-1z"/>
<path d="M125.9 91.7h1zM125.9 91.7l.9 .1z"/>
<path d="M126 91.8h.8zM126 91.8l.7 .1z"/>
<path d="M126.1 91.9h.6zM126.1 91.9h.5z"/>
<path d="M126.2 91.9h.4zM126.2 91.9l.3 .1z"/>
<path d="M105.4 84.4h.3zM105.3 84.4h.4z"/>
<path d="M105.3 84.4l.5 .1zM105.2 84.5h.6z"/>
<path d="M105.2 84.5h.7zM105 84.5h.9z"/>
<path d="M105 84.5l1 .1zM105 84.5l1 .1h-1.1z"/>
<path d="M104.9 84.6l1.2 .1-.1-.1zM104.9 84.6l1.2 .1h-1.2z"/>
<path d="M104.9 84.7l1.2 .1v-.1zM104.9 84.7l1.2 .1h-1.3z"/>
<path d="M104.8 84.8l1.4 .1-.1-.1zM104.8 84.8l1.4 .1h-1.4z"/>
<path d="M104.8 84.9l1.4 .2v-.2zM104.8 84.9l1.4 .2h-1.4z"/>
<path d="M104.8 85.1l1.4 .1v-.1zM104.8 85.1l1.4 .1h-1.4z"/>
<path d="M104.8 85.2l1.3 .1 .1-.1zM104.8 85.2l1.3 .1h-1.3z"/>
<path d="M104.8 85.3l1.3 .2v-.2zM104.8 85.3l1.3 .2h-1.2z"/>
<path d="M104.9 85.5l1.1 .1 .1-.1zM104.9 85.5l1.1 .1h-1.1z"/>
<path d="M104.9 85.6h1.1zM104.9 85.6h1z"/>
<path d="M105 85.6h.9zM105 85.6l.8 .1z"/>
<path d="M105.2 85.7h.6zM105.2 85.7l.5 .1z"/>
<path d="M105.3 85.8h.4zM105.3 85.8h.2z"/>
<path d="M66.3 85.7l.2 .1zM66.2 85.8h.3z"/>
<path d="M66.2 85.8h.5zM66 85.8h.7z"/>
<path d="M66 85.8l.8 .1zM65.9 85.9h.9z"/>
<path d="M65.9 85.9l1 .1zM65.8 86h1.1z"/>
<path d="M65.8 86l1.2 .1-.1-.1zM65.8 86l1.2 .1h-1.3z"/>
<path d="M65.7 86.1l1.3 .1v-.1zM65.7 86.1l1.3 .1h-1.3z"/>
<path d="M65.7 86.2l1.3 .1v-.1zM65.7 86.2l1.3 .1h-1.3z"/>
<path d="M65.7 86.3l1.4 .1-.1-.1zM65.7 86.3l1.4 .1h-1.5z"/>
<path d="M65.6 86.4l1.4 .2 .1-.2zM65.6 86.4l1.4 .2h-1.3z"/>
<path d="M65.7 86.6l1.3 .1v-.1zM65.7 86.6l1.3 .1h-1.3z"/>
<path d="M65.7 86.7l1.3 .1v-.1zM65.7 86.7l1.3 .1h-1.3z"/>
<path d="M65.7 86.8l1.2 .1 .1-.1zM65.7 86.8l1.2 .1h-1.1z"/>
<path d="M65.8 86.9h1.1zM65.8 86.9l1 .1z"/>
<path d="M65.9 87h.9zM65.9 87l.8 .1z"/>
<path d="M66 87.1h.7zM66 87.1h.5z"/>
<path d="M66.2 87.1h.3zM66.2 87.1h.2z"/>
<path d="M82.5 88.7h.2zM82.3 88.7h.4z"/>
<path d="M82.3 88.7l.5 .1zM82.2 88.8h.6z"/>
<path d="M82.2 88.8h.8zM82.1 88.8h.9z"/>
<path d="M82.1 88.8l.9 .1zM82 88.9h1z"/>
<path d="M82 88.9l1.1 .1-.1-.1zM82 88.9l1.1 .1h-1.2z"/>
<path d="M81.9 89l1.3 .1-.1-.1zM81.9 89l1.3 .1h-1.3z"/>
<path d="M81.9 89.1l1.3 .2v-.2zM81.9 89.1l1.3 .2h-1.4z"/>
<path d="M81.8 89.3l1.4 .1v-.1zM81.8 89.3l1.4 .1h-1.4z"/>
<path d="M81.8 89.4l1.4 .1v-.1zM81.8 89.4l1.4 .1h-1.4z"/>
<path d="M81.8 89.5l1.4 .1v-.1zM81.8 89.5l1.4 .1h-1.3z"/>
<path d="M81.9 89.6l1.2 .2 .1-.2zM81.9 89.6l1.2 .2h-1.2z"/>
<path d="M81.9 89.8l1.1 .1 .1-.1zM81.9 89.8l1.1 .1h-1z"/>
<path d="M82 89.9h1zM82 89.9h1z"/>
<path d="M82.1 89.9h.9zM82.1 89.9l.7 .1z"/>
<path d="M82.2 90h.6zM82.2 90l.5 .1z"/>
<path d="M82.3 90.1h.4zM82.3 90.1h.3z"/>
<path d="M174 87.4h.2zM173.8 87.4h.4z"/>
<path d="M173.8 87.4l.5 .1zM173.7 87.5h.6z"/>
<path d="M173.7 87.5l.8 .1zM173.6 87.6h.9z"/>
<path d="M173.6 87.6l1 .1zM173.5 87.7h1.1z"/>
<path d="M173.5 87.7l1.1 .1v-.1zM173.5 87.7l1.1 .1h-1.2z"/>
<path d="M173.4 87.8l1.3 .1-.1-.1zM173.4 87.8l1.3 .1h-1.3z"/>
<path d="M173.4 87.9l1.3 .1v-.1zM173.4 87.9l1.3 .1h-1.3z"/>
<path d="M173.4 88l1.4 .1-.1-.1zM173.4 88l1.4 .1h-1.5z"/>
<path d="M173.3 88.1l1.4 .2 .1-.2zM173.3 88.1l1.4 .2h-1.3z"/>
<path d="M173.4 88.3l1.3 .1v-.1zM173.4 88.3l1.3 .1h-1.3z"/>
<path d="M173.4 88.4l1.2 .1 .1-.1zM173.4 88.4l1.2 .1h-1.2z"/>
<path d="M173.4 88.5l1.2 .1v-.1zM173.4 88.5l1.2 .1h-1.1z"/>
<path d="M173.5 88.6h1.1zM173.5 88.6l1 .1z"/>
<path d="M173.6 88.7h.9zM173.6 88.7l.7 .1z"/>
<path d="M173.7 88.8h.6zM173.7 88.8h.5z"/>
<path d="M173.8 88.8h.4zM173.8 88.8h.3z"/>
<path d="M102 109.9h.2zM101.8 109.9h.4z"/>
<path d="M101.8 109.9l.5 .1zM101.7 110h.6z"/>
<path d="M101.7 110l.7 .1zM101.6 110.1h.8z"/>
<path d="M101.6 110.1l1 .1-.2-.1zM101.6 110.1l1 .1h-1.1z"/>
<path d="M101.5 110.2h1.1zM101.5 110.2h1.1h-1.2z"/>
<path d="M101.4 110.2l1.3 .2-.1-.2zM101.4 110.2l1.3 .2h-1.3z"/>
<path d="M101.4 110.4l1.3 .1v-.1zM101.4 110.4l1.3 .1h-1.4z"/>
<path d="M101.3 110.5l1.4 .1v-.1zM101.3 110.5l1.4 .1h-1.4z"/>
<path d="M101.3 110.6l1.4 .2v-.2zM101.3 110.6l1.4 .2h-1.4z"/>
<path d="M101.3 110.8l1.4 .1v-.1zM101.3 110.8l1.4 .1h-1.3z"/>
<path d="M101.4 110.9l1.2 .1 .1-.1zM101.4 110.9l1.2 .1h-1.2z"/>
<path d="M101.4 111l1.2 .1v-.1zM101.4 111l1.2 .1h-1.1z"/>
<path d="M101.5 111.1h1.1zM101.5 111.1l.9 .1z"/>
<path d="M101.6 111.2h.8zM101.6 111.2l.7 .1z"/>
<path d="M101.7 111.3h.6zM101.7 111.3h.5z"/>
<path d="M101.8 111.3h.4zM101.8 111.3h.3z"/>
<path d="M168.7 66.4l.3 .1zM168.6 66.5h.4z"/>
<path d="M168.6 66.5h.5zM168.5 66.5h.6z"/>
<path d="M168.5 66.5l.7 .1zM168.4 66.6h.8z"/>
<path d="M168.4 66.6l.9 .1zM168.4 66.6l.9 .1h-1z"/>
<path d="M168.3 66.7l1.1 .1-.1-.1zM168.3 66.7l1.1 .1h-1.2z"/>
<path d="M168.2 66.8l1.3 .1-.1-.1zM168.2 66.8l1.3 .1h-1.4z"/>
<path d="M168.1 66.9l1.4 .1v-.1zM168.1 66.9l1.4 .1h-1.4z"/>
<path d="M168.1 67l1.4 .1v-.1zM168.1 67l1.4 .1h-1.4z"/>
<path d="M168.1 67.1l1.4 .2v-.2zM168.1 67.1l1.4 .2h-1.4z"/>
<path d="M168.1 67.3l1.4 .1v-.1zM168.1 67.3l1.4 .1h-1.4z"/>
<path d="M168.1 67.4l1.3 .1 .1-.1zM168.1 67.4l1.3 .1h-1.2z"/>
<path d="M168.2 67.5l1.1 .1 .1-.1zM168.2 67.5l1.1 .1h-1z"/>
<path d="M168.3 67.6h1zM168.3 67.6l.9 .1z"/>
<path d="M168.4 67.7h.8zM168.4 67.7l.7 .1z"/>
<path d="M168.5 67.8h.6zM168.5 67.8h.5z"/>
<path d="M168.6 67.8h.4zM168.6 67.8h.3z"/>
</g>
<g fill="none" stroke="#767676" stroke-width=".18">
<path d="M133.7 39.6v23.1M85.9 45.6v23.1M100.6 46.9v23.1M116.5 57v23.1M126.4 51.4v39.9M140.4 48.3v23.1M145.2 57v23.1M157.1 46.9v23.1M168.8 44.1v23M181 58.7v26.6M189.4 55.1v29.2M66.4 63.4v23"/>
<path d="M73.6 64.2v23.1M93.7 61.6v23.1M105.5 62v23.1M82.5 89.4v38.7M174.1 88.1v40.7M102 110.6v26.1"/>
<circle cx="133.7" cy="36.1" r="3.5"/>
<circle cx="66.3" cy="59.8" r="3.5"/>
<circle cx="85.9" cy="42.1" r="3.5"/>
<circle cx="93.7" cy="58.1" r="3.5"/>
<circle cx="100.6" cy="43.4" r="3.5"/>
<circle cx="105.4" cy="58.5" r="3.5"/>
<circle cx="116.5" cy="53.5" r="3.5"/>
<circle cx="126.4" cy="47.9" r="3.5"/>
<circle cx="140.4" cy="44.8" r="3.5"/>
<circle cx="145.2" cy="53.5" r="3.5"/>
<circle cx="157.1" cy="43.4" r="3.5"/>
<circle cx="168.8" cy="40.6" r="3.5"/>
<circle cx="181" cy="55.2" r="3.5"/>
<circle cx="189.4" cy="51.6" r="3.5"/>
<circle cx="73.6" cy="60.7" r="3.5"/>
<circle cx="85.9" cy="68.7" r=".71"/>
<circle cx="100.6" cy="70" r=".71"/>
<circle cx="133.7" cy="62.7" r=".71"/>
<circle cx="140.4" cy="71.4" r=".71"/>
<circle cx="157.1" cy="70" r=".71"/>
<circle cx="168.8" cy="67.1" r=".71"/>
<circle cx="66.3" cy="86.4" r=".71"/>
<circle cx="73.6" cy="87.3" r=".71"/>
<circle cx="82.5" cy="89.4" r=".71"/>
<circle cx="93.7" cy="84.7" r=".71"/>
<circle cx="105.4" cy="85.1" r=".71"/>
<circle cx="116.5" cy="80.1" r=".71"/>
<circle cx="126.4" cy="91.2" r=".71"/>
<circle cx="145.2" cy="80.1" r=".71"/>
<circle cx="174" cy="88.1" r=".71"/>
<circle cx="181" cy="85.3" r=".71"/>
<circle cx="189.4" cy="84.3" r=".71"/>
<circle cx="102" cy="110.6" r=".71"/>
<circle cx="82.5" cy="131.6" r="3.5"/>
<circle cx="174" cy="132.3" r="3.5"/>
<circle cx="102" cy="140.2" r="3.5"/>
</g>
<path d="M74 68.2h5M80.1 68.2h1.1M82.3 68.2h1.1M84.5 68.2h5M74 117.3h5M80.1 117.3h1.1M82.3 117.3h1.1M84.5 117.3h5" fill="none" stroke="#000" stroke-width=".18"/>
<!-- layer: vis -->
<path d="M166 58.3l1.1-.3 .7 3.2h9.7l.7-3.2 1.1 .3v68.9l-1.1 .3-.7-3.2h-9.8l-.6 3.2-1.1-.3zM165.9 64.7h.1M171.1 61.2h3M172.6 61.1h.1M179.3 64.7h.1M165.9 120.8h.1M179.3 120.8h.1" fill="none" stroke="#000" stroke-width=".3"/>
<text font-size="4.4" x="254.4" y="194.6">바디조립 참조도면</text>
<g font-size="3.7">
<text x="131.3" y="37.5">12</text>
<text x="166.4" y="42">14</text>
<text x="83.6" y="43.5">13</text>
<text x="99.5" y="44.8">3</text>
<text x="139.4" y="46.2">1</text>
<text x="155.9" y="44.8">3</text>
<text x="125.3" y="49.3">2</text>
<text x="188.3" y="53">8</text>
<text x="92.5" y="59.5">8</text>
<text x="104.3" y="59.9">4</text>
<text x="115.4" y="54.9">7</text>
<text x="144" y="54.9">7</text>
<text x="179.9" y="56.6">5</text>
<text x="65.2" y="61.2">9</text>
<text x="72.5" y="62.1">6</text>
<text x="80.1" y="133">10</text>
<text x="171.7" y="133.7">10</text>
<text x="99.9" y="141.6">11</text>
<text x="18.1" y="191.3">*볼트(품번11)와 회전방지 키(품번10)는 조립도에 표시하지 않음</text>
<text x="195.9" y="196.6">동력전달장치</text>
</g>
<text font-size="3.3" x="257.6" y="203.2">서울과학기술대학교</text>
<g font-size="2.9">
<text x="200.9" y="185.1">모 델 명</text>
<text x="268.9" y="185.1">품 명</text>
<text x="184.7" y="189.7">-</text>
<text x="181.9" y="203.1">3각법</text>
<text x="182.5" y="198.7">1 : 1</text>
</g>
<g font-size="2.7">
<text x="282.2" y="180">품 번</text>
<text x="178" y="194.1">2013.02.01</text>
</g>
<g font-size="2.6">
<text x="221.9" y="101.4">14</text>
<text x="237.9" y="101.2">풀리</text>
<text x="273.6" y="101.4">1</text>
<text x="221.9" y="107">13</text>
<text x="236.6" y="106.8">평기어</text>
<text x="273.6" y="107">1</text>
<text x="221.9" y="112.6">12</text>
<text x="233.6" y="112.5">저압용 마개</text>
<text x="273.6" y="112.6">1</text>
<text x="278.7" y="112.6">SJSPG6A</text>
<text x="222.1" y="118.2">11</text>
<text x="273.5" y="118.2">8</text>
<text x="279.9" y="118.2">CB4-10</text>
<text x="221.9" y="123.9">10</text>
<text x="233.6" y="123.8">회전방지 키</text>
<text x="272.4" y="123.8">각1</text>
<text x="222.8" y="129.5">9</text>
<text x="234.5" y="129.4">로크너트2</text>
<text x="273.6" y="129.5">1</text>
<text x="222.8" y="135.1">8</text>
<text x="234.3" y="135">로크 너트1</text>
<text x="273.5" y="135.1">2</text>
<text x="280.6" y="135.1">HLB17</text>
<text x="222.8" y="140.7">7</text>
<text x="236.6" y="140.6">베어링</text>
<text x="273.5" y="140.7">2</text>
<text x="280.9" y="140.7">7203A</text>
<text x="222.8" y="146.3">6</text>
<text x="232.5" y="146.2">샤프트 와셔 3</text>
<text x="273.6" y="146.3">1</text>
<text x="284.3" y="146.3">-</text>
<text x="222.8" y="151.9">5</text>
<text x="232.5" y="151.9">샤프트 와셔 2</text>
<text x="273.6" y="151.9">1</text>
<text x="284.3" y="151.9">-</text>
<text x="222.8" y="157.5">4</text>
<text x="232.6" y="157.5">샤프트 와셔 1</text>
<text x="273.6" y="157.5">1</text>
<text x="284.3" y="157.5">-</text>
<text x="222.8" y="163.2">3</text>
<text x="230.6" y="163.1">바디 케이스 커버</text>
<text x="273.5" y="163.2">2</text>
<text x="284.3" y="163.2">-</text>
<text x="222.8" y="168.8">2</text>
<text x="236.6" y="168.7">샤프트</text>
<text x="273.6" y="168.8">1</text>
<text x="284.3" y="168.8">-</text>
<text x="221.1" y="179.9">품번</text>
<text x="222.9" y="174.4">1</text>
<text x="233.5" y="174.3">바디 케이스</text>
<text x="235.4" y="179.9">품</text>
<text x="243.1" y="179.9">명</text>
<text x="258.5" y="180">도 번</text>
<text x="271.3" y="179.9">수 량</text>
<text x="273.6" y="174.4">1</text>
<text x="284.3" y="174.4">-</text>
<text x="165" y="185">작성자</text>
<text x="224.8" y="185">수 량</text>
<text x="241.8" y="185">1EA</text>
<text x="165.8" y="189.5">검 토</text>
<text x="224.9" y="189.5">재 질</text>
<text x="243.8" y="189.5">-</text>
<text x="163.3" y="194">검토 일자</text>
<text x="224" y="194">후처리</text>
<text x="165.9" y="198.5">척 도</text>
<text x="165.9" y="203">각 법</text>
<text x="222.2" y="198.4">작성 일자</text>
<text x="224.9" y="203">도 번</text>
</g>
<text font-size="2.5" x="237.5" y="118.2">볼 트</text>
<text font-size="2.3" x="278.8" y="129.4">HLNR M12</text>
<g font-size="2.2">
<text x="243.9" y="193.9">-</text>
<text x="238.3" y="198.4">2012.08.15</text>
</g>
<text font-size="1.9" x="253.6" y="140.4">DMSUNT-B-001</text>
<g font-size="1.8">
<text x="253.9" y="101.1">DMSUNT-B-008</text>
<text x="253.8" y="106.7">DMSUNT-B-007</text>
<text x="253.9" y="112.3">DMSUNT-B-006</text>
<text x="253.9" y="117.9">DMSUNT-B-005</text>
<text x="253.8" y="123.6">DMSUNT-B-004</text>
<text x="253.9" y="129.2">DMSUNT-B-003</text>
<text x="253.9" y="134.8">DMSUNT-B-002</text>
<text x="253.8" y="146">DMSUNT-M-006</text>
<text x="253.8" y="151.6">DMSUNT-M-005</text>
<text x="253.8" y="157.3">DMSUNT-M-004</text>
<text x="253.8" y="162.9">DMSUNT-M-003</text>
<text x="253.8" y="168.5">DMSUNT-M-002</text>
<text x="253.9" y="174.1">DMSUNT-M-001</text>
<text x="236.8" y="202.7">DMSUNT-A-001</text>
</g>
<g font-size="1.6">
<text x="279.7" y="100">ATPT30L050</text>
<text x="279" y="105.6">GEAKB2.0-35</text>
<text x="280.2" y="107.7">-20-A-13N</text>
<text x="281.7" y="102.1">-A-N17</text>
<text x="281.2" y="122.4">KES5-12</text>
<text x="281.2" y="124.6">KES6-16</text>
</g>
</svg>
